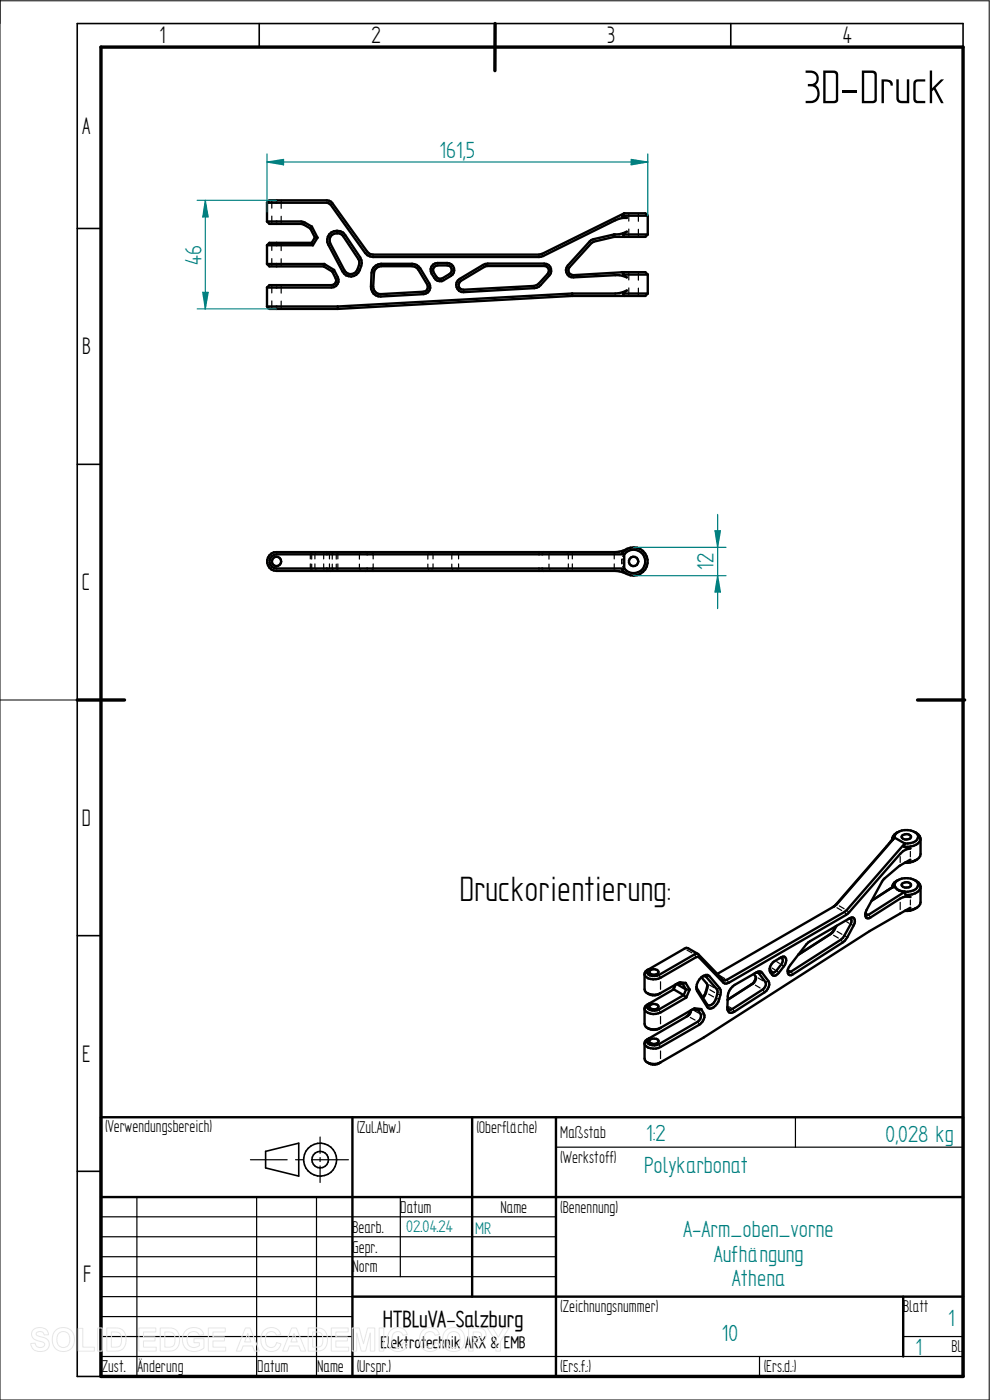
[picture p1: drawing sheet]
<svg xmlns="http://www.w3.org/2000/svg" width="210mm" height="297mm" viewBox="0 0 210 297" stroke-linecap="round" stroke-linejoin="round" font-family="sans-serif">
<path d="M0 0v297h209.8v-296.8h-209.8M0 148.5h16.4" fill="none" stroke="#000" stroke-width=".21"/>
<g fill="none" stroke="#000" stroke-width=".34">
<path d="M55 5v5M105 5v5M155 5v5M204.3 10v-5h-187.9v287h5M16.4 48.5h5M16.4 98.5h5M16.4 148.5h5M16.4 198.5h5M16.4 248.5h5M56.3 244.3l7.1-1.8v7l-7.1-1.7z"/>
<circle cx="67.9" cy="246" r="3.5"/>
<circle cx="67.9" cy="246" r="1.76"/>
</g>
<path d="M21.4 10h182.9v282h-182.9zM105 5v10M16.4 148.5h10M194.6 148.5h10" fill="none" stroke="#000" stroke-width=".72"/>
<g fill="none" stroke="#000" stroke-width=".51">
<path d="M56.6 43h12.7l.5 .1 .3 .3 7.4 10.3 .4 .4 1.2 .4h35.2l.9-.2 15.3-7.6 1.7-.5h.8l-.6-.1-.4-.3M56.6 43l.5-.5 12.7 .1 .7 .5 7.4 10.3 .7 .5 .5 .1h35.2l.7-.2 17.4-8.5M56.6 56h12.2M56.6 56l.5 .5h11.6M56.6 47h7.3l.7 .2 1.6 .9M56.6 52h9.8M56.6 47l.5 .5h6.8l.5 .1 1.4 .9M56.6 43v4M56.6 52v4M65.8 48.5l1 1.9M66.1 51.5h-9l-.5 .5M66.1 51.5l.3 .5"/>
<path d="M66.2 48.1l1.2 2.3M66.2 48.1l-.4 .4M66.8 50.4l-.7 1.1M66.8 50.4h.6M67.4 50.4l-1 1.6M68.7 56.5l1.8 1.1M68.8 56l2.1 1.3M68.8 56l-.1 .5M69.8 49.7a2.19 2.19 0 0 1 3.4 .2l3.2 4.7a2.89 2.89 0 0 1-1.9 4.1 1.89 1.89 0 0 1-1.9-1.1l-3-5.7a2.07 2.07 0 0 1 .2-2.2zM70.4 49.8a1.72 1.72 0 0 1 2.4 .3l3.2 4.8a2.45 2.45 0 0 1-1.3 3.2 1.47 1.47 0 0 1-1.6-.7l-3-5.8a1.5 1.5 0 0 1 .3-1.8zM70.5 57.6l.7 1.5a.99 .99 0 0 1-.9 1.4h-13.2l-.5 .5M70.9 57.3l.8 1.5a1.52 1.52 0 0 1-1.4 2.2h-13.7"/>
<path d="M70.9 57.3l-.4 .3M79.2 56.8l1-.7 .7-.1h6.5a2.07 2.07 0 0 1 1.8 .9l1.9 3.2a1.51 1.51 0 0 1-1.2 2.3l-9.1 .5a1.97 1.97 0 0 1-2.1-2.1l.1-2.9zM79.7 57.1l.7-.5 .5-.1 7 .1 .8 .6 1.9 3.2a1.03 1.03 0 0 1-.8 1.5l-9 .5a1.55 1.55 0 0 1-1.6-1.6l.1-2.9zM91.9 56.1a4.8 4.8 0 0 1 3.4-.2 1.47 1.47 0 0 1 1.1 1.2 1.47 1.47 0 0 1-.8 1.4l-1.5 .9a1.47 1.47 0 0 1-2-.5 1.95 1.95 0 0 1-.2-2.8zM92.1 56.6l.7-.3h2.1a.99 .99 0 0 1 .9 .7 .99 .99 0 0 1-.4 1.1l-1.5 .9a.95 .95 0 0 1-1.4-.3l-.6-1.3zM97.1 59.5l5.8-3.5 12.5-.1a1.48 1.48 0 0 1 1.4 .9 1.48 1.48 0 0 1-.3 1.6l-1.8 2.1-.9 .5-15.5 1a1.52 1.52 0 0 1-1.4-.9 1.52 1.52 0 0 1 .2-1.6zM97.7 59.6l5.3-3.1 12.4-.1a.99 .99 0 0 1 1 .6 .99 .99 0 0 1-.2 1.1l-1.9 2.1-1 .5-15 .8a1.01 1.01 0 0 1-1-.7 1.01 1.01 0 0 1 .4-1.2zM130.3 49.7a4.8 4.8 0 0 0 2.7-.6l-.8 .6M130.3 49.7l-4.9 1.2-5 5.4a1.51 1.51 0 0 0-.2 1.7 1.51 1.51 0 0 0 1.5 .8l8.8-.4h.9l1.6 .4-.8-.5M130.3 49.7v.5M130.3 50.2l-4.3 1.1-.5 .3-4.7 5.1a1.02 1.02 0 0 0-.1 1.1 1.02 1.02 0 0 0 .9 .6l10.8-.7-.2 .6M131.9 57.7h5l.5 .6"/>
<path d="M132 45.8h5.4M132.2 49.7h5.2M132.2 58.3h5.2M132.2 49.7l.2 .5M132.4 45.3l-.4 .5M132.4 45.3h4.5l.5 .5M137.4 49.7l-.5 .5h-6.6M137.4 45.8v3.9M137.4 58.3v4M56.6 65h15M56.6 65l.5 .5h14.6M56.6 61v4"/>
<path d="M71.6 65l.1 .5M121.4 62.3h9.1l.9-.1 1.6-.6-.8 .7M121.4 62.3l-49.8 2.7M121.4 62.3v.5M121.4 62.8l-49.7 2.7M132.2 62.3h5.2M132.2 62.3l.2 .5M137.4 62.3l-.5 .5h-15.5M132.4 117.6h-73.7a1.5 1.5 0 0 0-1.5 1.5 1.5 1.5 0 0 0 1.5 1.5h73.7M132.4 117.6l-.4-.3a3 3 0 0 1 4.4-.4 3 3 0 0 1 0 4.4 3 3 0 0 1-4.4-.4l.4-.3M132.4 117.6a2.49 2.49 0 0 1 3.7-.3 2.49 2.49 0 0 1 0 3.6 2.49 2.49 0 0 1-3.7-.3M132.4 117.6v3"/>
<path d="M133 116.5l-1.6 .6h-.9h-71.8a1.99 1.99 0 0 0-2 2 1.99 1.99 0 0 0 2 2h71.8l.9 .1 1.6 .6M189.3 178.1l-12 13.8-.6 .5M189.3 177.9v.3M189.8 177.7l-12.8 14.5-24.9 14.4M189.8 177.7l-.5 .5M189.8 177.7a1.87 1.87 0 0 1 2.1-1.6 2.72 2.72 0 0 1 2.9 1.2 1.54 1.54 0 0 1-1.6 1.6h-1.3M189.8 177.7l2.1 1.2M190.5 176.5a1.73 1.73 0 0 0-1.2 1.7M191.3 177.3a1.17 1.17 0 0 1 2 .3 1.23 1.23 0 0 1-2-.1zM191.8 179.7l1.3 .3-.8 .2-.7 .4-.6 .5-11.2 12.7-25.2 14.7-.8 .2-.4-.3-5.1-5.3-.3-.1-7.9 4.4a2.84 2.84 0 0 1-3.3-.4 1.02 1.02 0 0 1 .9-1.4M191.9 178.9l-12.7 14.6-25 14.4-.3 .1-.5-.1-5.4-5.5-.7 .1-7.5 4.3a2 2 0 0 1-2.5-.4l-.1-.3 .5-.5M191.9 178.9l-.1 .8"/>
<path d="M194.1 176.5a1.38 1.38 0 0 1 1.1 1.2 1.38 1.38 0 0 1-.8 1.5 5.2 5.2 0 0 1-2.6 .5M195.3 177.9v3.3a2.4 2.4 0 0 1-2.5 1.7h-.7M171.4 199.9l8.9-5.1 .6-.2a1.13 1.13 0 0 1 .2 1.8l-1.4 2.4-.9 1.1-10.6 6.8-.6 .2a1.32 1.32 0 0 1 0-2.1zM177.3 196.5a3.3 3.3 0 0 1-1.4 1.8l-6.5 4.2M177.5 196.4l-.8 1.3-.4 .4-7 4.5M179.9 195l.5-.1a.85 .85 0 0 1 .1 1.1l-1.4 2.5-.7 .8-10.6 6.8-.3 .1-.4-.3M189.3 188.3l-4.3 2.8M189.3 188.1v.2M189.8 188l-4.9 3.1M189.8 188l.5 .6M189.8 188l-.5 .3M189.8 188a1.86 1.86 0 0 1 2.1-1.7 2.72 2.72 0 0 1 2.9 1.2 1.54 1.54 0 0 1-1.6 1.6l-1.3 .1"/>
<path d="M190.3 188.6l1.6 .6M190.3 188.6l.4 .3 1.2 .3M190.5 186.7a1.71 1.71 0 0 0-1.2 1.6M191.3 187.5a1.33 1.33 0 0 1 2 .1v.3a1.26 1.26 0 0 1-2-.2zM191.9 189.2l-7.6 4.9-.3 .1-.4-.4M191.9 189.2l.2 .7M193.1 192.6l-8.6 4.9-35.2 22.6-9.2 5.3M193.1 182.4a18.7 18.7 0 0 0-5.7 4.2l-3.6 6.5a1.28 1.28 0 0 0 .2 1.7l.7-.2 6.3-4 1.3-.4 .8 .1-1-.4M194.1 186.7a1.42 1.42 0 0 1 1.2 1.4 1.42 1.42 0 0 1-1.2 1.4l-1.3 .4h-.7M194.4 182.4l-.8 .4-1.7 .2M194.4 192.6l-.3 .2a3.3 3.3 0 0 1-2.2 .5M195.3 188.1v3.3a2.43 2.43 0 0 1-2.5 1.7h-.7"/>
<path d="M136.7 214v3.2a1.86 1.86 0 0 0 2.4 1.2l1-.3M136.7 206.6v3.3a1.96 1.96 0 0 0 2.4 1.1l1-.3M137.3 218.1l1.2 .4 .9-.1 .7-.3M137.3 210.7a2.35 2.35 0 0 0 2.8 0M137.9 205.9a1.18 1.18 0 0 1 1.8 .3 1.05 1.05 0 0 1-1 .6 1.05 1.05 0 0 1-.9-.7zM137.9 213.2a1.18 1.18 0 0 1 1.8 .4 1.13 1.13 0 0 1-1.9 .1zM142.9 209.9l2.1 1.2M142.9 209.9l-5.2 3M143.2 208.9l-.4 1.1M143.3 208.8l-.4 1.1M143.5 208.7l2 1.2M144.8 208.7h-1l-.3 .1"/>
<path d="M144.8 208.7l.7 1.2M145 211.1l-5.2 3.1a2.07 2.07 0 0 1-2.5-.4l-.1-.3 .5-.6M145 211.1l.6 .5M145.5 208.5l-1.4-.1-4 2.3M145.5 208.5l.8 1.4M145.5 208.5l-.7 .2M145.5 209.9l-.5 1.2M145.5 209.9h.8M145.6 211.6l-5.5 3.2a2.84 2.84 0 0 1-3.3-.4 1.05 1.05 0 0 1 .9-1.5M146.3 209.9l-.7 1.7M146.6 214.3a2.34 2.34 0 0 1-1.1 1.4M146.6 214.3a1.59 1.59 0 0 1-.7 1.2l-8.2 4.8"/>
<path d="M146.9 214.2l1.2 .1M148.1 202.4l-2.5-1.3-7.9 4.5M148.1 214.3l.6 .9a1.47 1.47 0 0 1-.7 1.5l-8.2 4.8a2.07 2.07 0 0 1-2.5-.4l-.1-.3 .5-.5M148.7 207.4l.4-.3a1.03 1.03 0 0 1 1.4 0l2.2 2.6a3.8 3.8 0 0 1-1 3.7 1.14 1.14 0 0 1-1.7 .3l-2.1-3.5a2.69 2.69 0 0 1 .8-2.8zM148.8 214.1l.5 1a2.09 2.09 0 0 1-.9 2.3l-8.3 4.7a2.84 2.84 0 0 1-3.3-.4 1.02 1.02 0 0 1 .9-1.4M148.8 214.1l-1.5-.2-7.2 4.2M148.8 214.1l-.7 .2M148.8 207.3l1.1 1.3a3.1 3.1 0 0 1-.8 3.1M149 207.2l.6-.1 .2 .2 2.3 2.5a3.3 3.3 0 0 1-1.3 3.4l-.6 .1-.2-.2-2.3-3.8M150.1 209l-.1 .4a4 4 0 0 1-.9 2.2M155.4 209.3l5.1-3a.8 .8 0 0 1 1.2 .1l1.3 1.8a1.96 1.96 0 0 1-.8 2.3l-6.4 4.1a.87 .87 0 0 1-1.1 .2 .87 .87 0 0 1-.4-1 5 5 0 0 1 .7-4.1zM159.9 206.6l.4 .5a1.23 1.23 0 0 1-.6 1.6l-5.4 3.4"/>
<path d="M160.1 206.5l.4-.2 .5 .2 1.4 1.9a1.23 1.23 0 0 1-.6 1.5l-6.4 4.1-.7 .2-.4-.6M160.4 207.3a2.28 2.28 0 0 1-1.1 1.6l-5 3.2M164 204.2a3.9 3.9 0 0 1 2.4-1.3 1.36 1.36 0 0 1-.1 2.1 3.7 3.7 0 0 1-2 2 1.58 1.58 0 0 1-1.1-1.3 1.58 1.58 0 0 1 .8-1.5zM165.4 203.3h.5a1.01 1.01 0 0 1-.2 1.3l-1 1.3-.5 .4-.5-.1-.4-.7M21.4 237h182.9v55h-182.9zM74.8 237v55M100.2 237v38.1M117.9 237v55M136.7 221.3v3.3a1.96 1.96 0 0 0 2.4 1.1l1-.3M137.3 225.4a2.35 2.35 0 0 0 2.8 0M137.8 220.7a1.38 1.38 0 0 1 1.9 .1v.2a1.2 1.2 0 0 1-2-.1zM21.4 254h182.9"/>
<path d="M74.8 275.1h129.5M191.6 275.1v12.7"/>
<circle cx="58.7" cy="119.1" r="1"/>
<circle cx="134.4" cy="119.1" r="1.01"/>
</g>
<g fill="none" stroke="#000" stroke-width=".25">
<path d="M57.7 42.5v1.7M57.7 45.8v1.7M57.7 51.5v1.6M57.7 54.9v1.6M59.6 42.5v1.7M59.6 45.9v1.6M59.6 51.5v1.7M59.6 54.9v1.6M133.4 45.3v1.6M133.4 48.6v1.6M133.4 57.7v1.7M135.4 45.3v1.6"/>
<path d="M135.4 48.6v1.6M135.4 57.7v1.7M57.7 60.5v1.6M57.7 63.8v1.7M59.6 60.5v1.7M59.6 63.9v1.6M133.4 61.1v1.7M135.4 61.1v1.7M65.8 119.6l.1 1.1M66 117.4l-.2 .2v1M66.1 119.7l.1 1M66.2 117.5l-.1 1.1"/>
<path d="M66.2 117.1l-.1 .2M66.4 117.1l-.1 .2M66.8 119.6v1l.2 .1M67 117.4l-.2 .2v1M67.4 117.1l-.2 .2M68.7 119.6v1.2M68.7 117.4v1.2M68.8 117.1v.2M69.4 117.1l.2 .2M69.7 117.4l.2 .2v1M69.9 119.6v1l-.1 .1M70.5 119.7v.9l.1 .2"/>
<path d="M70.6 117.5l-.1 1.1M70.9 117.1l-.2 .2M71.3 119.7v.9l.2 .2M71.5 117.5l-.2 .1v1M71.6 117.1l.1 .1M71.7 117.4v1.2M71.7 119.6v1.2M71.8 117.1l-.1 .2M76.2 119.7v.9l.2 .2M76.4 117.5l-.2 .1v1M76.8 117.1l-.2 .2M78.7 117.1l.1 .2"/>
<path d="M79 117.4l.2 .2v1M79.2 119.6v1l-.2 .1M90.8 119.7v.9l.1 .2M90.9 117.5l-.1 .1v1M91.3 117.1l-.2 .2M91.4 117.1l.1 .2M91.7 117.4l.2 .2v1M91.9 119.6v1l-.2 .1M95.8 119.7v.9l.2 .2M96 117.5l-.2 .1v1M96.4 117.1l-.2 .2M96.8 117.1l.1 .2"/>
<path d="M97.1 117.4l.2 .2v1M97.3 119.6v1l-.1 .1M116.5 119.7v.9l.1 .2M116.6 117.5l-.1 .1v1M117 117.1l-.2 .2M120.1 117.1l.1 .2M120.4 117.4l.2 .2v1M120.6 119.6v1l-.2 .1M121.4 117.1v.2M121.4 117.5v1.1M121.4 119.6v1.1M130.3 117.1v.2"/>
<path d="M130.3 117.5v1.1M130.3 119.6v1.1M131.9 118.8v.6M131.9 119.4l.1 .2M132 118.6l-.1 .2M132.2 117.3v-.2v.2M132.3 117.5l.1 .1M132.3 117.4l.1 .2M132.4 117.6l-.2 .4M132.4 117.6l-.3 .5M66 120.9l.2 .2M66.3 120.9l.1 .2"/>
<path d="M67.2 120.9l.2 .2M68.8 121v.1M69.6 120.9l-.2 .2M70.8 121l.1 .1M71.6 121.1l.1-.1 .1 .1M76.6 121l.2 .1M78.9 120.9l-.2 .2M91.1 121l.2 .1M91.5 120.9l-.1 .2M96.2 121l.2 .1M96.9 120.9l-.1 .2M116.8 121l.2 .1"/>
<path d="M120.2 120.9l-.1 .2M121.4 120.9v.2M130.3 120.9v.2M132.1 120.1l.3 .5M132.2 120.2l.2 .4M132.2 120.9v.2v-.1M132.4 120.6l-.1 .2M176.1 198.2h-.1M176.8 198.4l1 .6M176.9 197.2l.1 .1M177.5 191.9h-.2M177.5 192.6l1.1 .6"/>
<path d="M177.6 197.6l1 .6M178.1 192.2l1 .6M178.5 199.5l.1 .2M179.2 193.6l.2 .3M179.3 198.6l.3 .1M179.6 195.5l.5 .4M179.7 193.2l.3 .2M180.6 196.1l.3 .2M183.8 193.8l.3 .2M184.4 194.2l.2 .3M191 181.7v1.3M191 191.4v1.6"/>
<path d="M193.1 180.6v1.2M193.1 190.9v1.1M139.9 207l.1 .3M139.9 214.4l.1 .2M140.1 208.3v1.6M140.1 215.6v1.6M144.2 208.5l-.2 .1M145.7 201.5l1.1 .6M146.4 215.9l1 .5M147.4 214.5l.8 .4M147.4 202.6l.2 .3M147.9 209.8v.2"/>
<path d="M148.1 217l.2 .2M148.2 202.6v.3M149.1 215.1l-.3 .1M149.6 207.1l.1 .1M149.7 210.4l.1 .2M150 213.2v.2M150 209.4v.3M150.3 207.1l-.3 .1M150.3 210.9l1.1 .6M150.5 209l1 .5M150.6 210l1 .6M152.1 211.9h.3"/>
<path d="M152.4 210.9l.3 .1M152.5 209.7l-.3 .1M152.8 207.1l1 .5M153.4 208v.3M154.3 208l.2 .3M154.6 213.6l.6 .3M155.5 214.2l.2 .3M159.6 208.7l-.1 .1M160.2 209l1 .6M160.7 206.4l.2 .1M160.8 207.5l1 .6M161.5 206.4l-.3 .1"/>
<path d="M161.9 210.1l.2 .3M162.9 208.2l-.3 .1M163.4 205.8v.3M163.7 206.3v.3M163.7 205.4l.7 .3M164.8 204l.6 .4M164.8 206l.3 .2M165.9 204.7l.3 .2M167.3 205.8l.3 .2M167.9 206.2l.2 .3M139.9 221.7l.1 .3M140.1 223v1.6"/>
<path d="M168.7 237v6.4M21.4 258.1h96.5M29 254v38M53.1 246h7.8M54.4 254v38M62.7 246h1.7M66.2 246h7.7M67.1 254v38M67.9 241.2v3.5M67.9 245.6v.8M67.9 247.4v3.5M84.9 254v16.8"/>
<path d="M117.9 243.4h86.4M21.4 270.8h96.5M21.4 266.6h96.5M21.4 262.4h96.5M21.4 275.1h53.4M21.4 279.3h53.4M21.4 287.8h182.9M21.4 283.5h53.4M161.1 287.8v4.2M191.6 283.5h12.7"/>
</g>
<g fill="#000">
<circle cx="131.9" cy="57.7" r=".25"/>
<circle cx="189.3" cy="188.3" r=".25"/>
</g>
<path d="M41.8 42.5h16.9M43.6 42.5l.6 3.5h-1.2zM41.8 65.5h16.9" fill="none" stroke="#008080" stroke-width=".25"/>
<path d="M43.6 42.5l.6 3.5h-1.2z" fill="#008080"/>
<path d="M43 62h1.2l-.6 3.5z" fill="none" stroke="#008080" stroke-width=".25"/>
<path d="M43 62h1.2l-.6 3.5z" fill="#008080"/>
<path d="M56.6 32.6v12.4M56.6 34.4l3.6-.6v1.2zM137.4 32.6v13.2M43.6 42.5v23" fill="none" stroke="#008080" stroke-width=".25"/>
<path d="M56.6 34.4l3.6-.6v1.2z" fill="#008080"/>
<path d="M133.9 33.8l3.5 .6-3.5 .6z" fill="none" stroke="#008080" stroke-width=".25"/>
<path d="M133.9 33.8l3.5 .6-3.5 .6z" fill="#008080"/>
<path d="M56.6 34.4h80.8M134.4 116.1h19.6M134.4 122.1h19.6M152.2 122.1l.6 3.5h-1.1z" fill="none" stroke="#008080" stroke-width=".25"/>
<path d="M152.2 122.1l.6 3.5h-1.1z" fill="#008080"/>
<path d="M151.7 112.6h1.1l-.6 3.5z" fill="none" stroke="#008080" stroke-width=".25"/>
<path d="M151.7 112.6h1.1l-.6 3.5z" fill="#008080"/>
<path d="M152.2 109.1v20" fill="none" stroke="#008080" stroke-width=".25"/>
<g fill="none" stroke="#e6e6e6" stroke-width=".21">
<path d="M7.1 282.1a2.02 2.02 0 0 1 3.1 .7l.1 .4h-.9a.9 .9 0 0 0-.8-.7 .9 .9 0 0 0-.9 .5l.1 .3 .5 .2a2.15 2.15 0 0 1 2.1 1.4 1.72 1.72 0 0 1-2.3 1.8l-.7-.2-.7-.7-.2-.8 1-.1a1.06 1.06 0 0 0 .9 1 1.06 1.06 0 0 0 1.1-.7 1.66 1.66 0 0 0-1.6-.8 1.37 1.37 0 0 1-.8-2.3zM11.8 282.3a2.46 2.46 0 0 1 3.1-.2 2.46 2.46 0 0 1 .8 3 2.4 2.4 0 0 1-3.1 1.5 2.4 2.4 0 0 1-1.5-3.1l.2-.5zM12.4 282.9a1.39 1.39 0 0 1 1.7-.3 1.39 1.39 0 0 1 .7 1.6 1.41 1.41 0 0 1-1.4 1.7 1.41 1.41 0 0 1-1.3-1.7l.1-.8zM16.6 281.8h1v4h2.4v.8h-3.4zM20.7 281.7h1v4.9h-1zM22.6 281.7h1.9a2.2 2.2 0 0 1 2.2 2.8 2.02 2.02 0 0 1-2.2 2.1h-1.9zM23.6 282.6a1.8 1.8 0 0 1 2 .5 2.09 2.09 0 0 1-.4 2.6l-1.6 .1zM29.5 281.7h3.6v.9h-2.7v1h2.5v.9h-2.5v1.3h2.7v.8h-3.6zM34 281.7h1.8a2.2 2.2 0 0 1 2.3 2.8 2.02 2.02 0 0 1-2.2 2.1h-1.9zM35 282.6a1.8 1.8 0 0 1 1.9 .5 2.09 2.09 0 0 1-.4 2.6l-1.5 .1zM39.4 282.3a2.33 2.33 0 0 1 3.8 .8l-1 .2a1.37 1.37 0 0 0-1.6-.7 1.37 1.37 0 0 0-.9 1.5 1.56 1.56 0 0 0 .8 1.6 1.56 1.56 0 0 0 1.8-.2v-.6h-1.2v-.9h2.2v2a2.65 2.65 0 0 1-3.1 .5 2.65 2.65 0 0 1-1.5-2.7l.3-1zM44.2 281.7h3.6v.9h-2.6v1h2.4v.9h-2.4v1.3h2.7v.8h-3.7z"/>
<path d="M52 281.7h1.1l1.9 4.9h-1l-.4-1.1h-2l-.4 1.1h-1.1zM52.6 282.9l.6 1.8h-1.3zM56 282.3a2.12 2.12 0 0 1 3.6 .8l-1 .2a1.24 1.24 0 0 0-1.6-.7 1.24 1.24 0 0 0-.7 1.6 1.28 1.28 0 0 0 .4 1.4 1.28 1.28 0 0 0 1.6 0l.4-.8 .9 .3a2.19 2.19 0 0 1-2.5 1.6 2.19 2.19 0 0 1-1.8-2.5l.1-.9zM61.9 281.7h1l2 4.9h-1.1l-.4-1.1h-2l-.4 1.1h-1.1zM62.4 282.9l.7 1.8h-1.4zM65.4 281.7h1.8a2.2 2.2 0 0 1 2.3 2.8 2.02 2.02 0 0 1-2.3 2.1h-1.8zM66.3 282.6a1.8 1.8 0 0 1 2 .5 2.09 2.09 0 0 1-.4 2.6l-1.6 .1zM70.3 281.7h3.6v.9h-2.7v1h2.5v.9h-2.5v1.3h2.8v.8h-3.7zM74.7 281.7h1.5l.9 3.4 .9-3.4h1.5v4.9h-.9l-.1-3.8-.9 3.8h-1l-.9-3.8-.1 3.8h-.9zM80.4 281.7h1v4.9h-1zM82.8 282.3a2.12 2.12 0 0 1 3.6 .8l-.9 .2a1.24 1.24 0 0 0-1.6-.7 1.24 1.24 0 0 0-.8 1.6 1.28 1.28 0 0 0 .5 1.4 1.28 1.28 0 0 0 1.5 0l.4-.8 .9 .3a2.19 2.19 0 0 1-2.5 1.6 2.19 2.19 0 0 1-1.7-2.5l.1-.9zM89.6 282.3a2.12 2.12 0 0 1 3.6 .8l-.9 .2a1.24 1.24 0 0 0-1.6-.7 1.24 1.24 0 0 0-.7 1.6 1.28 1.28 0 0 0 .4 1.4 1.28 1.28 0 0 0 1.5 0l.4-.8 1 .3a2.19 2.19 0 0 1-2.6 1.6 2.19 2.19 0 0 1-1.7-2.5l.1-.9z"/>
<path d="M94.6 282.3a2.46 2.46 0 0 1 3.1-.2 2.46 2.46 0 0 1 .8 3 2.4 2.4 0 0 1-3.1 1.5 2.4 2.4 0 0 1-1.4-3.1l.1-.5zM95.2 282.9a1.39 1.39 0 0 1 1.7-.3 1.39 1.39 0 0 1 .7 1.6 1.41 1.41 0 0 1-1.3 1.7 1.41 1.41 0 0 1-1.4-1.7l.1-.8zM99.4 281.7h1.6a1.61 1.61 0 0 1 2.1 1.5 1.62 1.62 0 0 1-2.1 1.6h-.6v1.8h-1zM100.4 282.6a1.62 1.62 0 0 1 1.7 .3 .7 .7 0 0 1-.1 .8 .7 .7 0 0 1-.7 .2h-.9zM103.4 281.7h1.1l1.2 2 1.1-2h1.2l-1.8 2.9v2h-1v-2z"/>
</g>
<text font-size="11.3" x="170.5" y="21.9">3D-Druck</text>
<text font-size="8.4" x="97.5" y="191.1">Druckorientierung:</text>
<g font-size="5.7">
<text x="33.8" y="9.2">1</text>
<text x="78.8" y="9.2">2</text>
<text x="128.8" y="9.2">3</text>
<text x="178.8" y="9.2">4</text>
<text x="17.4" y="28.4">A</text>
<text x="17.4" y="75.2">B</text>
<text x="17.4" y="125.2">C</text>
<text x="17.4" y="175.2">D</text>
<text x="17.4" y="225.2">E</text>
<text x="17.6" y="271.9">F</text>
</g>
<g font-size="5.6" fill="#008080">
<text x="93.2" y="33.5">161,5</text>
<text x="42.7" y="56.1" transform="rotate(-90 42.7 56.1)">46</text>
<text x="151.4" y="120.9" transform="rotate(-90 151.4 120.9)">12</text>
<text x="137.1" y="242">1:2</text>
<text x="187.9" y="242.2">0,028 kg</text>
<text x="136.7" y="248.8">Polykarbonat</text>
<text x="144.9" y="262.4">A-Arm_oben_vorne</text>
<text x="151.4" y="267.6">Aufhängung</text>
<text x="155.3" y="272.9">Athena</text>
<text x="201.2" y="281.3">1</text>
<text x="153.1" y="284.6">10</text>
<text x="194.2" y="287.4">1</text>
</g>
<text font-size="5.5" x="81.2" y="281.5">HTBLuVA-Salzburg</text>
<g font-size="4.1">
<text x="22.3" y="240.2">(Verwendungsbereich)</text>
<text x="75.7" y="240.4">(Zul.Abw.)</text>
<text x="101.1" y="240.4">(Oberfläche)</text>
<text x="118.8" y="241.4">Maßstab</text>
<text x="118.8" y="246.7">(Werkstoff)</text>
<text x="84.9" y="257.3">Datum</text>
<text x="106.2" y="257.3">Name</text>
<text x="118.8" y="257.3">(Benennung)</text>
<text x="74.8" y="261.5">Bearb.</text>
<text x="74.8" y="265.7">Gepr.</text>
<text x="74.8" y="270">Norm</text>
<text x="118.8" y="278.4">(Zeichnungsnummer)</text>
<text x="191.6" y="278.4">Blatt</text>
<text x="201.8" y="286.9">Bl.</text>
<text x="21.6" y="291.1">Zust.</text>
<text x="29.2" y="291.1">Änderung</text>
<text x="54.6" y="291.1">Datum</text>
<text x="67.3" y="291.1">Name</text>
<text x="75.7" y="291.1">(Urspr.)</text>
<text x="118.8" y="291.1">(Ers.f.:)</text>
<text x="162" y="291.1">(Ers.d.:)</text>
</g>
<g font-size="4" fill="#008080">
<text x="86.2" y="261.5">02.04.24</text>
<text x="100.8" y="261.7">MR</text>
</g>
<text font-size="4" x="80.7" y="286">Elektrotechnik ARX &amp; EMB</text>
</svg>
